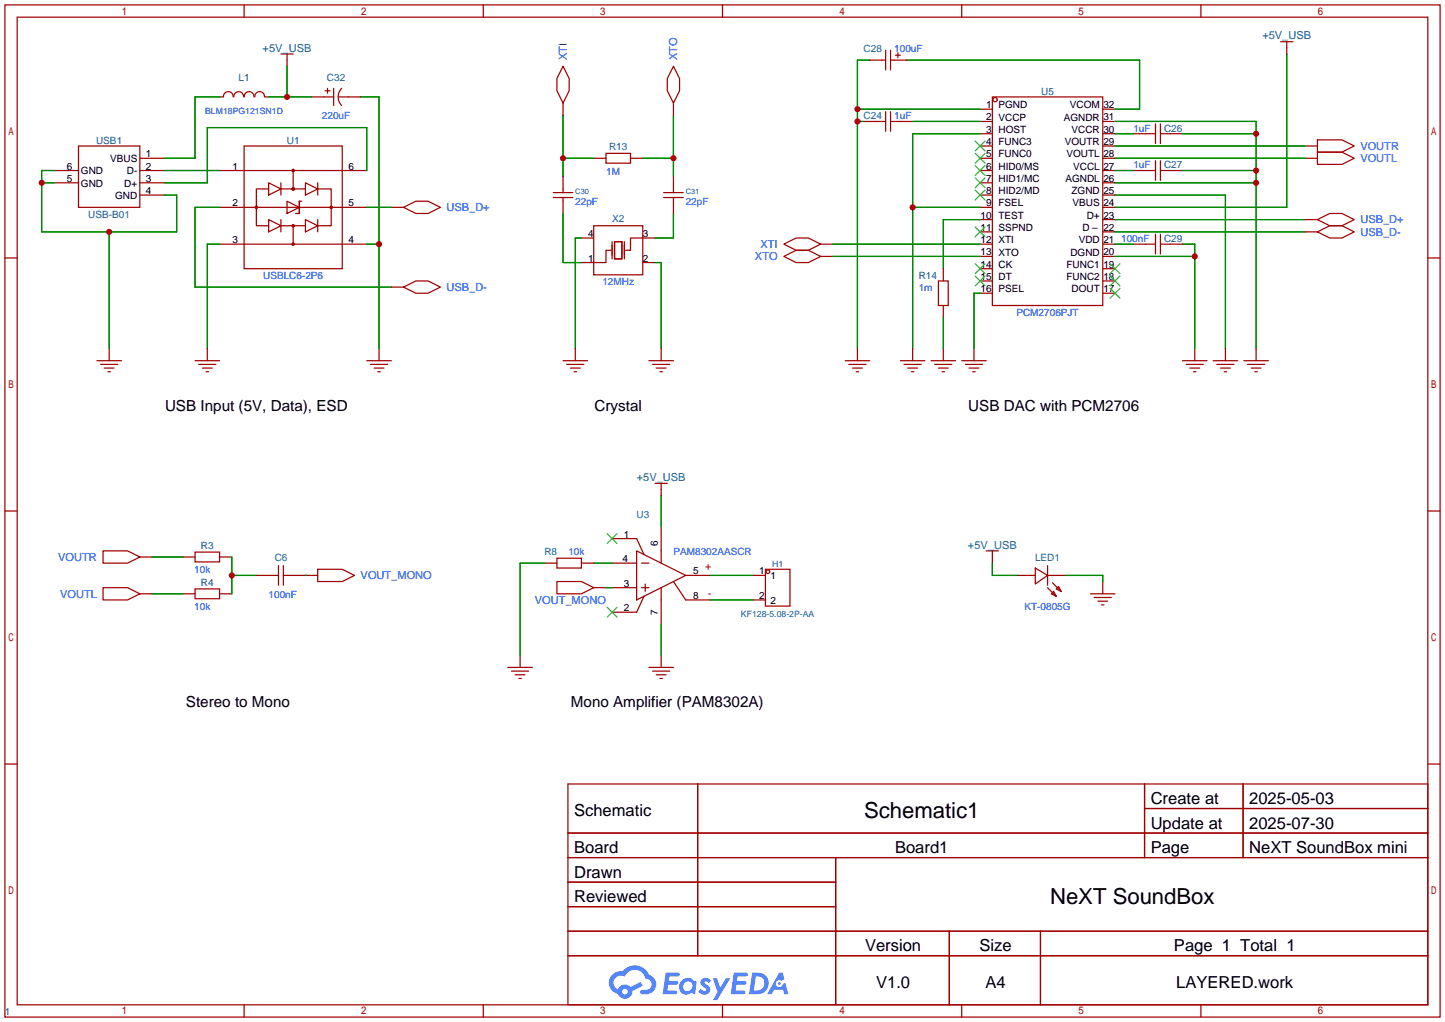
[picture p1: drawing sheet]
<svg xmlns="http://www.w3.org/2000/svg" width="299mm" height="212mm" viewBox="0 0 299 212" stroke-linecap="round" stroke-linejoin="round" font-family="sans-serif">
<g fill="none" stroke="#a10000" stroke-width=".25">
<path d="M1 1h297.2v209.6h-297.2zM3.6 3.6h292.1v204.4h-292.1zM50.5 1v2.6M100.1 1v2.6M149.6 1v2.6M199.1 1v2.6M248.7 1v2.6M1 53.4h2.6M295.7 53.4h2.5M1 105.8h2.6M295.7 105.8h2.5M1 158.2h2.6"/>
<path d="M295.7 158.2h2.5M117.6 162.3h178.1v45.7h-178.1zM117.6 172.5h178.1M117.6 177.5h178.1M144.5 162.3v35.6M173 177.5v30.5M237 162.3v15.2M237 167.4h58.7M257.4 162.3v15.2M117.6 182.6h55.4M117.6 192.8h178.1M117.6 187.7h55.4"/>
<path d="M117.6 197.9h178.1M196.6 192.8v15.2M215.4 192.8v15.2M50.5 208v2.6M100.1 208v2.6M149.6 208v2.6M199.1 208v2.6M248.7 208v2.6"/>
</g>
<g fill="#5487ff">
<path d="M145.3 202.7a1.3 1.3 0 0 1 1.9 .3l-.4 .6a.54 .54 0 0 0-.9-.2l.1 .2a1.34 1.34 0 0 1 .9 1.8 1.47 1.47 0 0 1-2.3-.1l.5-.6a.64 .64 0 0 0 .5 .5 .64 .64 0 0 0 .7-.3l-.2-.2a1.35 1.35 0 0 1-.9-1.8z"/>
<path d="M147.6 202.5h.9l.6 2 1.2-2h.9l-2.7 4.6h-.9l1-1.7z"/>
<path d="M137.8 201.4h1.7a1.31 1.31 0 0 1 1.2 .2 .4 .4 0 0 1-.3 .5l-1.8 .1-.1 .9h1.6a.4 .4 0 0 1 .4 .4 .4 .4 0 0 1-.5 .4h-1.6l-.2 1.2h1.4a.46 .46 0 0 1 .5 0 .46 .46 0 0 1 .1 .5l-.4 .2h-2.6z"/>
<path d="M151.9 201.4h1.7a1.32 1.32 0 0 1 1.2 .2 .39 .39 0 0 1-.3 .5l-1.8 .1-.1 .9h1.6a.4 .4 0 0 1 .4 .4 .4 .4 0 0 1-.4 .4h-1.7l-.2 1.2h1.4a.46 .46 0 0 1 .5 0 .46 .46 0 0 1 .1 .5l-.4 .2h-2.6z"/>
<path d="M161.3 201.4h.8l.3 1.3-.6 .4a.75 .75 0 0 0-1.1 .3 .75 .75 0 0 0 .5 1 .75 .75 0 0 0 .9-.7l.5-.2 .6 2.3h-.8l-.3-.9h-1.8l-.5 .9h-1z"/>
<path d="M155.7 201.4l-.6 4.4h1.5a2.27 2.27 0 0 0 2.6-2.2 2.27 2.27 0 0 0-2.7-2.2zM156.5 202.1a1.5 1.5 0 0 1 1.8 1.6 1.5 1.5 0 0 1-1.9 1.4h-.3z"/>
<path d="M141.2 203a1.6 1.6 0 0 0-.3 2.3 1.6 1.6 0 0 0 2.3 .2l.7 .3 .3-2.4-.1-.3-.5-.1a1.58 1.58 0 0 0-2.4 0zM141.8 203.5a.98 .98 0 0 1 1.6 .4 .98 .98 0 0 1-1.1 1.3 .94 .94 0 0 1-.9-.7 .94 .94 0 0 1 .4-1z"/>
<path d="M126.8 201.8a2.37 2.37 0 0 0 1.1 4 1.54 1.54 0 0 0 1.8 1 1.54 1.54 0 0 0 1.2-1.6l2.2-1.1-.5-.8-2 1a1.57 1.57 0 0 0-2.7 .5 1.5 1.5 0 0 1-.7-2.1 1.5 1.5 0 0 1 2.2-.5 2.23 2.23 0 0 1 2.3-1.4 2.23 2.23 0 0 1 2 1.8 1.16 1.16 0 0 1 1.2 1.1 1.16 1.16 0 0 1-1.1 1.2h-.7a.47 .47 0 0 0-.5 .4 .47 .47 0 0 0 .4 .5 2.17 2.17 0 0 0 2.5-.9 2.17 2.17 0 0 0-.3-2.7l-.8-.4a3.2 3.2 0 0 0-5.5-.7l-1.1 .1zM128.8 205.3a.6 .6 0 0 1 1.2 0 .6 .6 0 0 1-1.2 0z"/>
<circle cx="161.4" cy="203.6" r=".28"/>
</g>
<g fill="none" stroke="#a10000" stroke-width=".25">
<path d="M58.2 11.2h2.5M59.4 11.2v2.5M67.3 18.8h1M67.8 18.3v1M69.1 18.3v3.5M70.7 18.3a2.54 2.54 0 0 0 0 3.5M116.6 13.7l1.3 2.6v2.5l-1.3 2.5-1.3-2.5v-2.5zM139.4 13.7l1.3 2.6v2.5l-1.3 2.5-1.2-2.5v-2.5zM180.1 12.4h3.3M183.4 10.4v4.1M184.4 10.4v4.1M184.4 12.4h3.3"/>
<path d="M185.4 11.4h1M185.9 10.9v1M265.2 8.6h2.5M266.4 8.6v2.6M11.2 35.3h5.1M11.2 37.8h5.1M16.3 30.2h12.7v12.7h-12.7zM29 32.8h5M29 35.3h5M29 37.8h5M45.5 35.3h30.4M45.5 20.1h.7"/>
<path d="M46.3 20.1a1.01 1.01 0 0 1 1-1.1 1.01 1.01 0 0 1 1 1.1M48.4 20.1a1.01 1.01 0 0 1 1-1.1 1.01 1.01 0 0 1 1 1.1M50.5 30.2h20.4v25.4h-20.4zM50.6 20.1a1.01 1.01 0 0 1 1-1.1 1.01 1.01 0 0 1 1 1.1M52.8 20.1a1.01 1.01 0 0 1 1-1.1 1.01 1.01 0 0 1 1 1.1M54.9 20.1h.7M55.6 37.8l2.6 1.3-2.6 1.3zM55.6 39.1h-2.5v7.6h2.5M58.2 37.8v2.6M58.2 39.1h5M60.7 35.3v3.8M63.2 37.8l2.6 1.3-2.6 1.3z"/>
<path d="M64.5 20.1h4.6M65.8 39.1h2.8v7.6h-3.1M65.8 37.8v2.6M70.1 20.1h4.6M114.6 39.9h4M116.6 21.3v2.6M116.6 36.6v3.3M122.9 32.8h2.6M125.5 31.8h5.1v2h-5.1zM130.6 32.8h2.5M137.4 39.9h4.1M139.4 21.3v2.6"/>
<path d="M139.4 36.6v3.3M178.8 25.1h4.6M183.4 23.1v4.1M184.4 25.1h4.6M184.4 23.1v4.1M202.9 22.6h2.6M202.9 25.1h2.6M202.9 27.7h2.6M202.9 30.2h2.6M202.9 32.8h2.6M202.9 35.3h2.6M202.9 37.8h2.6"/>
<path d="M205.5 20.1h22.8v43.1h-22.8zM228.3 22.6h2.6M228.3 25.1h2.6M228.3 27.7h2.6M228.3 30.2h2.6M228.3 32.8h2.6M228.3 35.3h2.6M228.3 37.8h2.6M234.7 27.7h4.6M234.7 35.3h4.6M239.3 25.7v4M239.3 33.3v4"/>
<path d="M240.3 27.7h4.6M240.3 35.3h4.6M240.3 25.7v4M240.3 33.3v4M270.3 30.2h2.5M270.3 32.8h2.5M272.8 29h5.1l2.5 1.2-2.5 1.3h-5.1zM272.8 31.5h5.1l2.5 1.3-2.5 1.2h-5.1zM29 40.4h5M45.5 42.9h30.4M45.5 50.5h30.4M55.6 45.5l2.6 1.2-2.6 1.3z"/>
<path d="M58.2 45.5v2.5M58.2 46.7h5M59.4 41.7l2.6 1.2-2.6 1.3zM60.7 46.7v3.8M62.5 41.7h-.5v2.5h-.8M63.2 45.5l2.6 1.2-2.6 1.3zM65.8 45.5v2.5M81 42.9h2.6M81 59.4h2.6M83.6 59.4l2.5-1.2h2.5l2.6 1.2-2.6 1.3h-2.5zM83.6 42.9l2.5-1.2h2.5l2.6 1.2-2.6 1.3h-2.5zM114.6 40.9h4"/>
<path d="M116.6 40.9v3.3M120.4 49.3h2.5M122.9 46.7h10.2v10.2h-10.2zM126.5 51.8h-1v2.6h-5.1M126.7 50v3.6M127.3 50h1.5v3.6h-1.5zM129.3 50v3.6M133.1 54.4h2.5M135.6 49.3h-5v2.5h-1.1M137.4 40.9h4.1M139.4 40.9v3.3M162.3 50.5l2.5-1.2h2.6l2.5 1.2-2.5 1.3h-2.6z"/>
<path d="M162.3 53.1l2.5-1.3h2.6l2.5 1.3-2.5 1.3h-2.6zM169.9 50.5h2.6M169.9 53.1h2.6M194.3 58.2h2v5h-2zM195.3 55.6v2.6M202.9 40.4h2.6M202.9 42.9h2.6M202.9 45.5h2.6M202.9 48h2.6M202.9 50.5h2.6M202.9 53.1h2.6M202.9 55.6h2.6"/>
<path d="M202.9 58.2h2.6M228.3 40.4h2.6M228.3 42.9h2.6M228.3 45.5h2.6M228.3 48h2.6M228.3 50.5h2.6M228.3 53.1h2.6M228.3 55.6h2.6M228.3 58.2h2.6M234.7 50.5h4.6M239.3 48.5v4.1M240.3 50.5h4.6"/>
<path d="M240.3 48.5v4.1M270.3 45.5h2.5M270.3 48h2.5M272.8 45.5l2.5-1.3h2.6l2.5 1.3-2.5 1.2h-2.6zM272.8 48l2.5-1.3h2.6l2.5 1.3-2.5 1.3h-2.6zM20.1 74.7h5M20.8 75.4h3.6M21.6 76.2h2M22.4 77h.5M22.6 72.1v2.6M40.4 74.7h5.1M41.1 75.4h3.6"/>
<path d="M41.9 76.2h2M42.7 77h.5M42.9 72.1v2.6M75.9 74.7h5.1M76.7 75.4h3.6M77.5 76.2h2M78.2 77h.5M78.5 72.1v2.6M116.6 74.7h5.1M117.3 75.4h3.6M118.1 76.2h2M118.9 77h.5"/>
<path d="M119.1 72.1v2.6M134.4 74.7h5M135.1 75.4h3.6M135.9 76.2h2M136.7 77h.5M136.9 72.1v2.6M175 74.7h5.1M175.8 75.4h3.5M176.5 76.2h2.1M177.3 77h.5M177.5 72.1v2.6M186.4 74.7h5.1"/>
<path d="M187.2 75.4h3.6M188 76.2h2M188.7 77h.5M189 72.1v2.6M192.8 74.7h5.1M193.5 75.4h3.6M194.3 76.2h2M195.1 77h.5M195.3 63.2v2.6M195.3 72.1v2.6M199.1 74.7h5.1M199.9 75.4h3.6"/>
<path d="M200.7 76.2h2M201.4 77h.5M201.7 72.1v2.6M202.9 60.7h2.6M228.3 60.7h2.6M244.9 74.7h5M245.6 75.4h3.6M246.4 76.2h2M247.1 77h.5M247.4 72.1v2.6M251.2 74.7h5.1M252 75.4h3.5"/>
<path d="M252.7 76.2h2.1M253.5 77h.5M253.7 72.1v2.6M257.6 74.7h5M258.3 75.4h3.6M259.1 76.2h2M259.8 77h.5M260.1 72.1v2.6M21.3 114h5.1l2.6 1.3-2.6 1.3h-5.1zM29 115.3h2.5M37.8 115.3h2.6M40.4 114.3h5.1v2h-5.1z"/>
<path d="M45.5 115.3h2.5M53.1 119.1h4.6M57.7 117.1v4.1M58.7 119.1h7.1M58.7 117.1v4.1M65.8 117.9h5.1l2.5 1.2-2.5 1.3h-5.1zM112.8 116.6h2.5M115.3 115.6h5.1v2h-5.1zM120.4 116.6h2.5M126.7 116.6h5.1M126.7 111.5h5.1l1.5 3.3M131.8 114l10.2 5.1-10.2 5.1z"/>
<path d="M132.8 116.6h1.6M135.6 100.1h2.6M136.9 100.1v2.5M136.9 109v7.6M142 119.1h5.1M156 119.1h2.5M158.5 117.9h5.1v7.6h-5.1zM204.2 114h2.6M205.5 114v2.6M210.6 119.1h3.8M214.4 117.6l2.5 1.5-2.5 1.8zM216.9 119.1h3.8"/>
<path d="M216.9 117.1v4.1M21.3 121.7h5.1l2.6 1.2-2.6 1.3h-5.1zM29 122.9h2.5M37.8 122.9h2.6M40.4 121.9h5.1v2.1h-5.1zM45.5 122.9h2.5M105.2 138.2h5M105.9 138.9h3.6M106.7 139.7h2M107.7 135.6v2.6M115.3 120.4h5.1l2.5 1.3-2.5 1.2h-5.1zM122.9 121.7h2.6"/>
<path d="M126.7 121.7h5.1M132.8 121.7h1.6M133.3 123.4l-1.5 3.3h-5.1M133.6 120.9v1.5M134.4 138.2h5M135.1 138.9h3.6M135.9 139.7h2M136.9 121.7v7.6M136.9 135.6v2.6M139.4 120.4l2.6 3.8h5.1M156 124.2h2.5M216.9 121.7l1.8 1.7"/>
<path d="M217.7 122.9l.5-.5 .5 1zM217.9 120.6l1.8 1.8M218.7 121.9l.5-.5 .5 1zM225.8 122.9h5.1M226.6 123.7h3.5M227.3 124.5h2.1M228.1 125.2h.5M228.3 120.4v2.5M107.4 140.5h.5M136.7 140.5h.5"/>
<circle cx="60.7" cy="35.3" r=".25"/>
<circle cx="60.7" cy="39.1" r=".25"/>
<circle cx="206.1" cy="20.6" r=".44"/>
<circle cx="53.1" cy="42.9" r=".25"/>
<circle cx="60.7" cy="50.5" r=".25"/>
<circle cx="60.7" cy="46.7" r=".25"/>
<circle cx="68.6" cy="42.9" r=".25"/>
<circle cx="159" cy="118.4" r=".38"/>
</g>
<g fill="none" stroke="#3c3" stroke-width=".25">
<path d="M201.9 29.2l2.1 2M201.9 31.8l2.1 2M201.9 34.3l2.1 2M201.9 36.8l2.1 2.1M201.9 39.4l2.1 2M204 29.2l-2.1 2M204 31.8l-2.1 2M204 34.3l-2.1 2M204 36.8l-2.1 2.1M204 39.4l-2.1 2M201.9 47l2.1 2M201.9 54.6l2.1 2"/>
<path d="M201.9 57.2l2.1 2M204 47l-2.1 2M204 54.6l-2.1 2M204 57.2l-2.1 2M229.9 59.7l2 2M229.9 57.2l2 2M229.9 54.6l2 2M231.9 59.7l-2 2M231.9 57.2l-2 2M231.9 54.6l-2 2M125.7 110.5l2.1 2M127.8 110.5l-2.1 2"/>
<path d="M125.7 125.7l2.1 2.1M127.8 125.7l-2.1 2.1"/>
</g>
<g fill="none" stroke="#008700" stroke-width=".25">
<path d="M59.4 13.7v6.4M180.1 12.4h-2.6v59.7M187.7 12.4h48.3v10.2h-5.1M266.4 11.2v31.7h-35.5M8.6 37.8h2.6M11.2 35.3h-2.6v12.7h28v-7.6h-2.6M34 35.3h11.5M45.5 20.1h-5.1v12.7h-6.4M55.6 20.1h8.9M74.7 20.1h3.8v52M75.9 35.3v-8.9h-33v11.4h-8.9M116.6 32.8h6.3"/>
<path d="M116.6 23.9v12.7M133.1 32.8h6.3M139.4 23.9v12.7M177.5 25.1h1.3M177.5 22.6h25.4M189 25.1h13.9M202.9 27.7h-13.9v44.4M230.9 32.8h39.4M230.9 25.1h29.2v47M230.9 35.3h3.8M230.9 27.7h3.8M230.9 37.8h29.2"/>
<path d="M230.9 30.2h39.4M244.9 35.3h15.2M244.9 27.7h15.2M22.6 48v24.1M45.5 50.5h-2.6v21.6M45.5 42.9h-5.1v16.5h40.6M75.9 50.5h2.6M75.9 42.9h5.1M116.6 44.2v10.2h3.8M120.4 49.3h-1.3v22.8M135.6 54.4h1.3v17.7M139.4 44.2v5.1h-3.8"/>
<path d="M172.5 50.5h30.4M172.5 53.1h30.4M189 42.9h13.9M202.9 45.5h-7.6v10.1M230.9 50.5h3.8M230.9 53.1h16.5M230.9 40.4h22.8v31.7M230.9 45.5h39.4M230.9 48h39.4M244.9 50.5h2.5v21.6M195.3 65.8v6.3M202.9 60.7h-1.2v11.4"/>
<path d="M31.5 115.3h6.3M48 119.1h5.1M48 115.3v7.6M63.2 119.1h.1M122.9 116.6h3.8M147.1 119.1h8.9M205.5 116.6v2.5h5.1M220.7 119.1h7.6v1.3M31.5 122.9h6.3M125.5 121.7h1.2M147.1 124.2h8.9"/>
</g>
<path d="M112.8 116.6h-5.1v19M136.9 102.6v6.4M136.9 129.3v6.3" fill="none" stroke="#090" stroke-width=".25"/>
<g fill="#c00">
<circle cx="48" cy="119.1" r=".63"/>
<circle cx="116.6" cy="32.8" r=".63"/>
<circle cx="139.4" cy="32.8" r=".63"/>
<circle cx="177.5" cy="25.1" r=".63"/>
<circle cx="177.5" cy="22.6" r=".63"/>
<circle cx="247.4" cy="53.1" r=".63"/>
<circle cx="260.1" cy="35.3" r=".63"/>
<circle cx="260.1" cy="37.8" r=".63"/>
<circle cx="260.1" cy="27.7" r=".63"/>
<circle cx="189" cy="42.9" r=".63"/>
<circle cx="22.6" cy="48" r=".63"/>
<circle cx="8.6" cy="37.8" r=".63"/>
<circle cx="78.5" cy="50.5" r=".63"/>
<circle cx="59.4" cy="20.1" r=".63"/>
</g>
<g font-size="4.6">
<text x="178.9" y="169.3">Schematic1</text>
<text x="217.4" y="187.1">NeXT SoundBox</text>
</g>
<g font-size="3.4">
<text x="238.3" y="166.5">Create at</text>
<text x="258.7" y="166.5">2025-05-03</text>
<text x="118.9" y="169">Schematic</text>
<text x="238.3" y="171.6">Update at</text>
<text x="258.7" y="171.6">2025-07-30</text>
<text x="118.9" y="176.6">Board</text>
<text x="185.3" y="176.6">Board1</text>
<text x="238.3" y="176.6">Page</text>
<text x="258.7" y="176.6">NeXT SoundBox mini</text>
<text x="118.9" y="181.7">Drawn</text>
<text x="118.9" y="186.8">Reviewed</text>
<text x="179.1" y="197">Version</text>
<text x="202.8" y="197">Size</text>
<text x="243.1" y="197">Page 1 Total 1</text>
<text x="181.4" y="204.6">V1.0</text>
<text x="204" y="204.6">A4</text>
<text x="243.6" y="204.6">LAYERED.work</text>
</g>
<g font-size="3.2">
<text x="34.2" y="85.1">USB Input (5V, Data), ESD</text>
<text x="123.1" y="85.1">Crystal</text>
<text x="200.5" y="85.1">USB DAC with PCM2706</text>
<text x="38.5" y="146.4">Stereo to Mono</text>
<text x="118.2" y="146.4">Mono Amplifier (PAM8302A)</text>
</g>
<g font-size="2.3" fill="#069">
<text x="54.4" y="10.7">+5V_USB</text>
<text x="261.4" y="8.2">+5V_USB</text>
<text x="131.9" y="99.6">+5V_USB</text>
<text x="200.4" y="113.6">+5V_USB</text>
</g>
<g font-size="2.3" fill="#00f">
<text x="117.4" y="12.4" transform="rotate(-90 117.4 12.4)">XTI</text>
<text x="140.2" y="12.4" transform="rotate(-90 140.2 12.4)">XTO</text>
<text x="281.7" y="31">VOUTR</text>
<text x="281.7" y="33.6">VOUTL</text>
<text x="92.5" y="43.7">USB_D+</text>
<text x="281.7" y="46.3">USB_D+</text>
<text x="156.3" y="53.9">XTO</text>
<text x="157.5" y="51.3">XTI</text>
<text x="281.7" y="48.8">USB_D-</text>
<text x="92.5" y="60.2">USB_D-</text>
<text x="12.1" y="116.1">VOUTR</text>
<text x="74.7" y="119.9">VOUT_MONO</text>
<text x="12.4" y="123.7">VOUTL</text>
<text x="110.7" y="125">VOUT_MONO</text>
</g>
<g font-size="2.2" fill="#a00000">
<text x="146" y="118">+</text>
<text x="146.6" y="123.6">-</text>
</g>
<g font-size="2.1" fill="#069">
<text x="178.8" y="10.7">C28</text>
<text x="49.4" y="16.8">L1</text>
<text x="67.7" y="16.8">C32</text>
<text x="215.6" y="19.6">U5</text>
<text x="19.9" y="29.8">USB1</text>
<text x="59.4" y="29.8">U1</text>
<text x="178.8" y="24.7">C24</text>
<text x="241" y="27.2">C26</text>
<text x="126.1" y="31.1">R13</text>
<text x="241" y="34.9">C27</text>
<text x="18.3" y="45">USB-B01</text>
<text x="126.7" y="46.1">X2</text>
<text x="241" y="50.1">C29</text>
<text x="190.2" y="57.7">R14</text>
<text x="131.8" y="107.3">U3</text>
<text x="41.6" y="113.6">R3</text>
<text x="56.9" y="116.1">C6</text>
<text x="112.7" y="114.9">R8</text>
<text x="214.3" y="116.1">LED1</text>
<text x="41.6" y="121.2">R4</text>
<text x="1" y="210.1">1</text>
</g>
<g font-size="2.1" fill="#00f">
<text x="185.2" y="10.7">100uF</text>
<text x="66.7" y="24.7">220uF</text>
<text x="185.2" y="24.7">1uF</text>
<text x="234.7" y="27.2">1uF</text>
<text x="234.7" y="34.9">1uF</text>
<text x="125.5" y="36.1">1M</text>
<text x="119.1" y="42.5">22pF</text>
<text x="142" y="42.5">22pF</text>
<text x="232.2" y="50.1">100nF</text>
<text x="54.5" y="57.7">USBLC6-2P6</text>
<text x="124.7" y="59">12MHz</text>
<text x="190.2" y="60.3">1m</text>
<text x="210.5" y="65.3">PCM2706PJT</text>
<text x="40.2" y="118.7">10k</text>
<text x="117.7" y="114.9">10k</text>
<text x="139.4" y="114.9">PAM8302AASCR</text>
<text x="55.6" y="123.8">100nF</text>
<text x="40.2" y="126.3">10k</text>
<text x="212.1" y="126.3">KT-0805G</text>
</g>
<g font-size="2.1">
<text x="204.2" y="22.4">1</text>
<text x="206.8" y="22.4">PGND</text>
<text x="221.5" y="22.4">VCOM</text>
<text x="228.5" y="22.4">32</text>
<text x="204.2" y="24.9">2</text>
<text x="204.2" y="27.5">3</text>
<text x="206.8" y="25">VCCP</text>
<text x="206.8" y="27.5">HOST</text>
<text x="220.3" y="25">AGNDR</text>
<text x="221.9" y="27.5">VCCR</text>
<text x="228.5" y="27.5">30</text>
<text x="228.5" y="24.9">31</text>
<text x="13.8" y="35.1">6</text>
<text x="22.8" y="33.6">VBUS</text>
<text x="30.2" y="35.1">2</text>
<text x="30.2" y="32.6">1</text>
<text x="48.1" y="35.1">1</text>
<text x="72.1" y="35.1">6</text>
<text x="204.2" y="30">4</text>
<text x="204.2" y="32.6">5</text>
<text x="204.2" y="35.1">6</text>
<text x="206.8" y="30">FUNC3</text>
<text x="206.8" y="32.6">FUNC0</text>
<text x="206.8" y="35.1">HID0/MS</text>
<text x="220.5" y="30">VOUTR</text>
<text x="220.8" y="32.6">VOUTL</text>
<text x="222.2" y="35.1">VCCL</text>
<text x="228.5" y="35.1">27</text>
<text x="228.5" y="32.6">28</text>
<text x="228.5" y="30">29</text>
<text x="13.8" y="37.6">5</text>
<text x="16.8" y="36.1">GND</text>
<text x="16.8" y="38.7">GND</text>
<text x="23.8" y="41.2">GND</text>
<text x="25.7" y="38.7">D+</text>
<text x="26.3" y="36.1">D-</text>
<text x="30.2" y="40.2">4</text>
<text x="30.2" y="37.6">3</text>
<text x="204.2" y="37.6">7</text>
<text x="204.2" y="40.2">8</text>
<text x="206.8" y="37.7">HID1/MC</text>
<text x="206.8" y="40.2">HID2/MD</text>
<text x="220.6" y="37.7">AGNDL</text>
<text x="221.9" y="40.2">ZGND</text>
<text x="228.5" y="40.2">25</text>
<text x="228.5" y="37.6">26</text>
<text x="48.1" y="42.7">2</text>
<text x="72.1" y="42.7">5</text>
<text x="203.1" y="45.3">10</text>
<text x="203.1" y="47.8">11</text>
<text x="204.2" y="42.7">9</text>
<text x="206.8" y="42.7">FSEL</text>
<text x="206.8" y="45.3">TEST</text>
<text x="206.8" y="47.8">SSPND</text>
<text x="222.1" y="42.7">VBUS</text>
<text x="224.2" y="47.8">D</text>
<text x="225" y="45.3">D+</text>
<text x="228.5" y="47.8">22</text>
<text x="228.5" y="45.3">23</text>
<text x="228.5" y="42.7">24</text>
<text x="48.1" y="50.3">3</text>
<text x="72.1" y="50.3">4</text>
<text x="121.8" y="49.1">4</text>
<text x="133.1" y="49.1">3</text>
<text x="203.1" y="50.3">12</text>
<text x="203.1" y="52.9">13</text>
<text x="206.8" y="50.4">XTI</text>
<text x="206.8" y="52.9">XTO</text>
<text x="221.6" y="52.9">DGND</text>
<text x="223.4" y="50.4">VDD</text>
<text x="228.5" y="52.9">20</text>
<text x="228.5" y="50.3">21</text>
<text x="121.8" y="54.2">1</text>
<text x="133.1" y="54.2">2</text>
<text x="203.1" y="55.4">14</text>
<text x="203.1" y="58">15</text>
<text x="206.8" y="55.4">CK</text>
<text x="206.8" y="58">DT</text>
<text x="220.8" y="58">FUNC2</text>
<text x="220.8" y="55.4">FUNC1</text>
<text x="228.5" y="58">18</text>
<text x="228.5" y="55.4">19</text>
<text x="203.1" y="60.5">16</text>
<text x="206.8" y="60.5">PSEL</text>
<text x="221.9" y="60.5">DOUT</text>
<text x="228.5" y="60.5">17</text>
<text x="129.2" y="111.3">1</text>
<text x="136.2" y="113" transform="rotate(-90 136.2 113)">6</text>
<text x="128.9" y="116.4">4</text>
<text x="143.5" y="118.9">5</text>
<text x="157.2" y="118.9">1</text>
<text x="159.5" y="120">1</text>
<text x="129.2" y="121.5">3</text>
<text x="143.5" y="124">8</text>
<text x="157.2" y="124">2</text>
<text x="159.5" y="125">2</text>
<text x="129.2" y="126.5">2</text>
<text x="136.2" y="127.4" transform="rotate(-90 136.2 127.4)">7</text>
</g>
<text font-size="1.8" fill="#00f" x="42.5" y="23.5">BLM18PG121SN1D</text>
<g font-size="1.8" fill="#069">
<text x="159.9" y="117.5">H1</text>
<text x="153.4" y="127.6">KF128-5.08-2P-AA</text>
</g>
<g font-size="1.5" fill="#069">
<text x="119.1" y="40.1">C30</text>
<text x="142" y="40.1">C31</text>
</g>
</svg>
